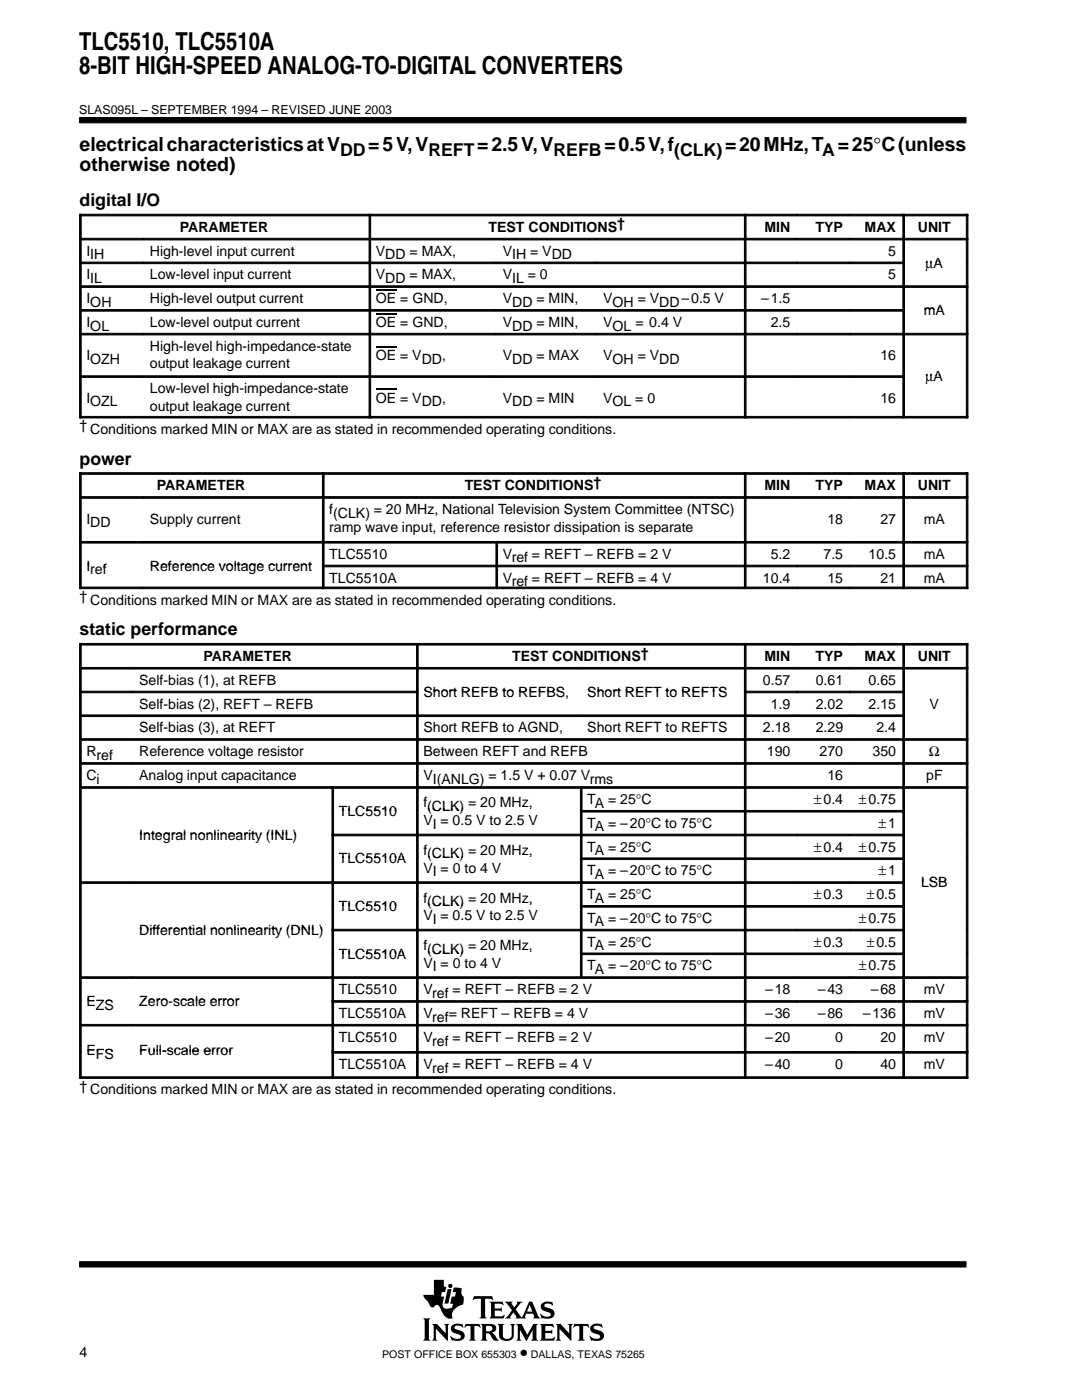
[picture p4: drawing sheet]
<svg xmlns="http://www.w3.org/2000/svg" width="216mm" height="279mm" viewBox="0 0 216 279" stroke-linecap="round" stroke-linejoin="round" font-family="sans-serif">
<g fill="#000" stroke="#000" stroke-width=".2">
<path d="M15.9 23.5h176.9v1h-176.9z" fill-rule="evenodd"/>
<path d="M15.9 251.8h176.9v1.1h-176.9z" fill-rule="evenodd"/>
</g>
<g fill="#000">
<path d="M89.3 257.3h.8l-.6 2.9h-.8z"/>
<path d="M84.4 263.1h1.5l-.3 .4v3.7l.3 .4h-1.5l.3-.6v-3.4z" fill-rule="evenodd"/>
<path d="M86.2 264.2h1l1.7 1.9v-1.5l-.3-.4h1.1l-.3 .4v3l-2.4-2.4v2l.3 .4h-1.1l.3-.6v-2.3z" fill-rule="evenodd"/>
<path d="M86.6 255.4h2v1.3l.4 .2-.2 1h-.6l-.2 .9h.6l-.2 1.1a1.11 1.11 0 0 0 .3 1.2l.6 .1 .9-.3 .2-.7-.5-.1 .2-1.3h.7l.2-.9h-.7l.3-1 1.5 .2v1l.1 .4 .3 .3v.9a.54 .54 0 0 1-.4 .7l-.4 .2a2.35 2.35 0 0 0-1.5 1.6v.4a.29 .29 0 0 1 .1 .3 .29 .29 0 0 1-.2 .3h-.1a2.21 2.21 0 0 1-2-1.9l-.1-.1a.68 .68 0 0 0-.5-.7 .68 .68 0 0 0-.8 .4 .88 .88 0 0 1-1.1-.9l-.8-.9-.2-.7h2.1z" fill-rule="evenodd"/>
<path d="M90.2 264.5a2.17 2.17 0 0 1 1.9-.2l.1-.1 .3 .8-.8-.4h-.7a.36 .36 0 0 0-.3 .4 .36 .36 0 0 0 .4 .3l.3 .1a1.19 1.19 0 0 1 1.3 1.5l-.1 .1a1.23 1.23 0 0 1-1.1 .6l-1.1-.1-.2 .1-.4-1h.1a1.37 1.37 0 0 0 2.1 .3 .6 .6 0 0 0-.8-.7 1.08 1.08 0 0 1-1-.5 1.08 1.08 0 0 1 0-1.1z" fill-rule="evenodd"/>
<path d="M92.9 264.2h2.8l.2 .8-.5-.4h-.6l-.1 .2v2.4l.3 .4h-1.4l.2-.3 .1-.3v-2.3l-.7-.1-.6 .4z" fill-rule="evenodd"/>
<path d="M94.6 258.7h3.6l.2 .8-.7-.3-.9 .1v3.4l.3 .4h-1.4l.3-.4v-3.4l-1-.1-.7 .3z" fill-rule="evenodd"/>
<path d="M95.9 264.2h2.1a.85 .85 0 0 1 1 .8 .85 .85 0 0 1-.9 .9l.4 .3 .7 1 .4 .2-.2 .1a1.11 1.11 0 0 1-1.4-.9l-.3-.4-.7-.1v1l.3 .5h-1.4l.3-.6v-2.3z" fill-rule="evenodd"/>
<path d="M97.7 259.8h2.6l.2 .7-.7-.3-1.1 .1v.8h1.1l.3-.2v.9l-.3-.2h-1.1v1l.1 .1h1.3l.5-.3h.1l-.2 .7h-2.8l.3-.5v-2.3z" fill-rule="evenodd"/>
<path d="M99.3 264.2h1.3l-.3 .4 .1 2.2 .2 .3 .8 .1a.73 .73 0 0 0 .7-.8v-1.8l-.3-.4h1l-.3 .4v1.9a1.56 1.56 0 0 1-1.3 1.2 1.56 1.56 0 0 1-1.5-.7l-.1-2.4z" fill-rule="evenodd"/>
<path d="M103 264.2h1.1l1.1 2.2 1.2-2.2h.9l-.3 .4v2.6l.4 .4h-1.4l.3-.4v-1.8l-1.3 2.2-1.3-2.2v1.7l.4 .5h-1.1l.3-.6v-2.3z" fill-rule="evenodd"/>
<path d="M100.7 259.8h1.6l-.2 .4 .5 .7 .6-.8-.1-.3h1.2l-.5 .3-.9 1.2 1 1.5a.22 .22 0 0 0 .3 .1 .22 .22 0 0 0 .1-.3l1.3-2.8h.6l1.2 2.9 .4 .4-1.4-.1a.24 .24 0 0 0 .2-.1 .24 .24 0 0 0 0-.3l-.2-.4h-1.4l-.3 .6 .3 .3h-2.2l.2-.3-.5-.9-.7 .9 .2 .3h-1.3l.5-.4 1-1.2z" fill-rule="evenodd"/>
<path d="M108.1 260.2l.1-.1a1.88 1.88 0 0 1 1.4-.3l.4 .1 .2-.2 .2 .8-1.1-.4a.44 .44 0 0 0-.7 .4 .44 .44 0 0 0 .6 .5 1.34 1.34 0 0 1 1.4 1.3 1.13 1.13 0 0 1-1.1 .9h-.8a.37 .37 0 0 0-.6 0l-.3-1h.1l.6 .5 .8 .1a.47 .47 0 0 0 .6-.5 .47 .47 0 0 0-.5-.4l-.2-.1a1.11 1.11 0 0 1-1.2-1.5z" fill-rule="evenodd"/>
<path d="M107.7 264.2h2.6l.2 .8-.6-.4-1.1 .1v.9h1l.4-.3v1l-.3-.3h-1.1v1.1h1.4l.5-.3-.2 .8h-2.8l.3-.6v-2.3z" fill-rule="evenodd"/>
<path d="M110.9 264.2h1l1.7 1.9v-1.5l-.3-.4h1l-.3 .4v3l-2.4-2.4v2l.3 .4h-1l.3-.4v-2.6z" fill-rule="evenodd"/>
<path d="M114.6 264.2h2.8l.2 .8-.5-.4h-.6l-.1 .2v2.4l.3 .4h-1.4l.3-.4v-2.4l-.1-.2h-.6l-.6 .4z" fill-rule="evenodd"/>
<path d="M118 264.5a2.12 2.12 0 0 1 1.9-.2l.1-.1 .3 .8-.8-.4h-.7a.35 .35 0 0 0-.3 .3 .35 .35 0 0 0 .2 .4l.5 .1a1.16 1.16 0 0 1 1.2 1.6 1.23 1.23 0 0 1-1.1 .6l-1.1-.1-.2 .1-.4-1 .9 .5 .7 .1a.47 .47 0 0 0 .6-.4 .47 .47 0 0 0-.6-.5 1.28 1.28 0 0 1-1.4-1.4z" fill-rule="evenodd"/>
<circle cx="89.9" cy="256.6" r=".43"/>
</g>
<g fill="#fff">
<path d="M105.7 260.4l.5 1.4h-1z"/>
<path d="M97 264.7l.6-.1a.56 .56 0 0 1 .7 .5 .56 .56 0 0 1-.7 .6h-.6z" fill-rule="evenodd"/>
</g>
<g fill="#000" stroke="#000" stroke-width=".2">
<path d="M15.9 42.8h.3v4.7h-.3z" fill-rule="evenodd"/>
<path d="M15.9 42.8h57.7v.3h-57.7z" fill-rule="evenodd"/>
<path d="M15.9 47.6h.3v4.7h-.3z" fill-rule="evenodd"/>
<path d="M15.9 47.6h12.6v.3h-12.6z" fill-rule="evenodd"/>
<path d="M15.9 52.3h.3v4.7h-.3z" fill-rule="evenodd"/>
<path d="M15.9 52.3h12.6v.3h-12.6z" fill-rule="evenodd"/>
<path d="M15.9 57h.3v4.8h-.3z" fill-rule="evenodd"/>
<path d="M15.9 57h12.6v.4h-12.6z" fill-rule="evenodd"/>
<path d="M28.5 47.6h45.1v.3h-45.1z" fill-rule="evenodd"/>
<path d="M28.5 52.3h45.1v.3h-45.1z" fill-rule="evenodd"/>
<path d="M28.5 57h45.1v.4h-45.1z" fill-rule="evenodd"/>
<path d="M73.6 42.8h.4v4.7h-.4z" fill-rule="evenodd"/>
<path d="M73.6 42.8h74.9v.3h-74.9z" fill-rule="evenodd"/>
<path d="M73.6 47.6h.4v4.7h-.4z" fill-rule="evenodd"/>
<path d="M73.6 47.6h25.3v.3h-25.3z" fill-rule="evenodd"/>
<path d="M73.6 52.3h.4v4.7h-.4z" fill-rule="evenodd"/>
<path d="M73.6 52.3h25.3v.3h-25.3z" fill-rule="evenodd"/>
<path d="M73.6 57h.4v4.8h-.4z" fill-rule="evenodd"/>
<path d="M73.6 57h25.3v.4h-25.3z" fill-rule="evenodd"/>
<path d="M99 47.6h20v.3h-20z" fill-rule="evenodd"/>
<path d="M99 52.3h20v.3h-20z" fill-rule="evenodd"/>
<path d="M99 57h20v.4h-20z" fill-rule="evenodd"/>
<path d="M119 47.6h29.5v.3h-29.5z" fill-rule="evenodd"/>
<path d="M119 52.3h29.5v.3h-29.5z" fill-rule="evenodd"/>
<path d="M119 57h29.5v.4h-29.5z" fill-rule="evenodd"/>
<path d="M148.5 42.8h.4v4.7h-.4z" fill-rule="evenodd"/>
<path d="M148.5 42.8h10.5v.3h-10.5z" fill-rule="evenodd"/>
<path d="M148.5 47.6h.4v4.7h-.4z" fill-rule="evenodd"/>
<path d="M148.5 47.6h10.5v.3h-10.5z" fill-rule="evenodd"/>
<path d="M148.5 52.3h.4v4.7h-.4z" fill-rule="evenodd"/>
<path d="M148.5 52.3h10.5v.3h-10.5z" fill-rule="evenodd"/>
<path d="M148.5 57h.4v4.8h-.4z" fill-rule="evenodd"/>
<path d="M148.5 57h10.5v.4h-10.5z" fill-rule="evenodd"/>
<path d="M159.1 42.8h10.5v.3h-10.5z" fill-rule="evenodd"/>
<path d="M159.1 47.6h10.5v.3h-10.5z" fill-rule="evenodd"/>
<path d="M159.1 52.3h10.5v.3h-10.5z" fill-rule="evenodd"/>
<path d="M159.1 57h10.5v.4h-10.5z" fill-rule="evenodd"/>
<path d="M169.6 42.8h10.5v.3h-10.5z" fill-rule="evenodd"/>
<path d="M169.6 47.6h10.5v.3h-10.5z" fill-rule="evenodd"/>
<path d="M169.6 52.3h10.5v.3h-10.5z" fill-rule="evenodd"/>
<path d="M169.6 57h10.5v.4h-10.5z" fill-rule="evenodd"/>
<path d="M180.2 42.8h.3v4.7h-.3z" fill-rule="evenodd"/>
<path d="M180.2 42.8h12.9v.3h-12.9z" fill-rule="evenodd"/>
<path d="M180.2 47.6h.3v4.7h-.3z" fill-rule="evenodd"/>
<path d="M180.2 47.6h12.9v.3h-12.9z" fill-rule="evenodd"/>
<path d="M180.2 52.3h.3v4.7h-.3z" fill-rule="evenodd"/>
<path d="M180.2 57h.3v4.8h-.3z" fill-rule="evenodd"/>
<path d="M180.2 57h12.9v.4h-12.9z" fill-rule="evenodd"/>
<path d="M192.8 42.8h.3v4.7h-.3z" fill-rule="evenodd"/>
<path d="M192.8 47.6h.3v4.7h-.3z" fill-rule="evenodd"/>
<path d="M192.8 52.3h.3v4.7h-.3z" fill-rule="evenodd"/>
<path d="M192.8 57h.3v4.8h-.3z" fill-rule="evenodd"/>
<path d="M15.9 61.8h.3v4.7h-.3z" fill-rule="evenodd"/>
<path d="M15.9 61.8h12.6v.3h-12.6z" fill-rule="evenodd"/>
<path d="M15.9 66.5h.3v8.5h-.3z" fill-rule="evenodd"/>
<path d="M15.9 66.5h12.6v.3h-12.6z" fill-rule="evenodd"/>
<path d="M15.9 75h.3v8.4h-.3z" fill-rule="evenodd"/>
<path d="M15.9 75h12.6v.3h-12.6z" fill-rule="evenodd"/>
<path d="M28.5 61.8h45.1v.3h-45.1z" fill-rule="evenodd"/>
<path d="M28.5 66.5h45.1v.3h-45.1z" fill-rule="evenodd"/>
<path d="M28.5 75h45.1v.3h-45.1z" fill-rule="evenodd"/>
<path d="M73.6 61.8h.4v4.7h-.4z" fill-rule="evenodd"/>
<path d="M73.6 61.8h25.3v.3h-25.3z" fill-rule="evenodd"/>
<path d="M73.6 66.5h.4v8.5h-.4z" fill-rule="evenodd"/>
<path d="M73.6 66.5h25.3v.3h-25.3z" fill-rule="evenodd"/>
<path d="M73.6 75h.4v8.4h-.4z" fill-rule="evenodd"/>
<path d="M73.6 75h25.3v.3h-25.3z" fill-rule="evenodd"/>
<path d="M99 61.8h20v.3h-20z" fill-rule="evenodd"/>
<path d="M99 66.5h20v.3h-20z" fill-rule="evenodd"/>
<path d="M99 75h20v.3h-20z" fill-rule="evenodd"/>
<path d="M119 61.8h29.5v.3h-29.5z" fill-rule="evenodd"/>
<path d="M119 66.5h29.5v.3h-29.5z" fill-rule="evenodd"/>
<path d="M119 75h29.5v.3h-29.5z" fill-rule="evenodd"/>
<path d="M148.5 61.8h.4v4.7h-.4z" fill-rule="evenodd"/>
<path d="M148.5 61.8h10.5v.3h-10.5z" fill-rule="evenodd"/>
<path d="M148.5 66.5h.4v8.5h-.4z" fill-rule="evenodd"/>
<path d="M148.5 66.5h10.5v.3h-10.5z" fill-rule="evenodd"/>
<path d="M148.5 75h.4v8.4h-.4z" fill-rule="evenodd"/>
<path d="M148.5 75h10.5v.3h-10.5z" fill-rule="evenodd"/>
<path d="M159.1 61.8h10.5v.3h-10.5z" fill-rule="evenodd"/>
<path d="M159.1 66.5h10.5v.3h-10.5z" fill-rule="evenodd"/>
<path d="M159.1 75h10.5v.3h-10.5z" fill-rule="evenodd"/>
<path d="M169.6 61.8h10.5v.3h-10.5z" fill-rule="evenodd"/>
<path d="M169.6 66.5h10.5v.3h-10.5z" fill-rule="evenodd"/>
<path d="M169.6 75h10.5v.3h-10.5z" fill-rule="evenodd"/>
<path d="M180.2 61.8h.3v4.7h-.3z" fill-rule="evenodd"/>
<path d="M180.2 66.5h.3v8.5h-.3z" fill-rule="evenodd"/>
<path d="M180.2 66.5h12.9v.3h-12.9z" fill-rule="evenodd"/>
<path d="M180.2 75h.3v8.4h-.3z" fill-rule="evenodd"/>
<path d="M192.8 61.8h.3v4.7h-.3z" fill-rule="evenodd"/>
<path d="M192.8 66.5h.3v8.5h-.3z" fill-rule="evenodd"/>
<path d="M192.8 75h.3v8.4h-.3z" fill-rule="evenodd"/>
<path d="M15.9 83.1h12.6v.3h-12.6z" fill-rule="evenodd"/>
<path d="M15.9 94.3h.3v4.8h-.3z" fill-rule="evenodd"/>
<path d="M15.9 94.3h48.4v.4h-48.4z" fill-rule="evenodd"/>
<path d="M15.9 99.1h.3v8.9h-.3z" fill-rule="evenodd"/>
<path d="M15.9 99.1h12.6v.3h-12.6z" fill-rule="evenodd"/>
<path d="M28.5 83.1h45.1v.3h-45.1z" fill-rule="evenodd"/>
<path d="M28.5 99.1h35.8v.3h-35.8z" fill-rule="evenodd"/>
<path d="M64.3 94.3h.4v4.8h-.4z" fill-rule="evenodd"/>
<path d="M64.3 94.3h84.2v.4h-84.2z" fill-rule="evenodd"/>
<path d="M64.3 99.1h.4v8.9h-.4z" fill-rule="evenodd"/>
<path d="M64.3 99.1h84.2v.3h-84.2z" fill-rule="evenodd"/>
<path d="M73.6 83.1h25.3v.3h-25.3z" fill-rule="evenodd"/>
<path d="M99 83.1h20v.3h-20z" fill-rule="evenodd"/>
<path d="M119 83.1h29.5v.3h-29.5z" fill-rule="evenodd"/>
<path d="M148.5 83.1h10.5v.3h-10.5z" fill-rule="evenodd"/>
<path d="M148.5 94.3h.4v4.8h-.4z" fill-rule="evenodd"/>
<path d="M148.5 94.3h10.5v.4h-10.5z" fill-rule="evenodd"/>
<path d="M148.5 99.1h.4v8.9h-.4z" fill-rule="evenodd"/>
<path d="M148.5 99.1h10.5v.3h-10.5z" fill-rule="evenodd"/>
<path d="M159.1 83.1h10.5v.3h-10.5z" fill-rule="evenodd"/>
<path d="M159.1 94.3h10.5v.4h-10.5z" fill-rule="evenodd"/>
<path d="M159.1 99.1h10.5v.3h-10.5z" fill-rule="evenodd"/>
<path d="M169.6 83.1h10.5v.3h-10.5z" fill-rule="evenodd"/>
<path d="M169.6 94.3h10.5v.4h-10.5z" fill-rule="evenodd"/>
<path d="M169.6 99.1h10.5v.3h-10.5z" fill-rule="evenodd"/>
<path d="M180.2 83.1h12.9v.3h-12.9z" fill-rule="evenodd"/>
<path d="M180.2 94.3h.3v4.8h-.3z" fill-rule="evenodd"/>
<path d="M180.2 94.3h12.9v.4h-12.9z" fill-rule="evenodd"/>
<path d="M180.2 99.1h.3v8.9h-.3z" fill-rule="evenodd"/>
<path d="M180.2 99.1h12.9v.3h-12.9z" fill-rule="evenodd"/>
<path d="M192.8 94.3h.3v4.8h-.3z" fill-rule="evenodd"/>
<path d="M192.8 99.1h.3v8.9h-.3z" fill-rule="evenodd"/>
<path d="M15.9 108.1h.3v4.7h-.3z" fill-rule="evenodd"/>
<path d="M15.9 108.1h12.6v.3h-12.6z" fill-rule="evenodd"/>
<path d="M15.9 112.8h.3v4.7h-.3z" fill-rule="evenodd"/>
<path d="M15.9 117.2h12.6v.3h-12.6z" fill-rule="evenodd"/>
<path d="M28.5 108.1h35.8v.3h-35.8z" fill-rule="evenodd"/>
<path d="M28.5 117.2h35.8v.3h-35.8z" fill-rule="evenodd"/>
<path d="M64.3 108.1h.4v4.7h-.4z" fill-rule="evenodd"/>
<path d="M64.3 108.1h34.6v.3h-34.6z" fill-rule="evenodd"/>
<path d="M64.3 112.8h.4v4.7h-.4z" fill-rule="evenodd"/>
<path d="M64.3 112.8h34.6v.3h-34.6z" fill-rule="evenodd"/>
<path d="M64.3 117.2h34.6v.3h-34.6z" fill-rule="evenodd"/>
<path d="M99 108.1h.3v4.7h-.3z" fill-rule="evenodd"/>
<path d="M99 108.1h49.5v.3h-49.5z" fill-rule="evenodd"/>
<path d="M99 112.8h.3v4.7h-.3z" fill-rule="evenodd"/>
<path d="M99 112.8h49.5v.3h-49.5z" fill-rule="evenodd"/>
<path d="M99 117.2h49.5v.3h-49.5z" fill-rule="evenodd"/>
<path d="M148.5 108.1h.4v4.7h-.4z" fill-rule="evenodd"/>
<path d="M148.5 108.1h10.5v.3h-10.5z" fill-rule="evenodd"/>
<path d="M148.5 112.8h.4v4.7h-.4z" fill-rule="evenodd"/>
<path d="M148.5 112.8h10.5v.3h-10.5z" fill-rule="evenodd"/>
<path d="M148.5 117.2h10.5v.3h-10.5z" fill-rule="evenodd"/>
<path d="M159.1 108.1h10.5v.3h-10.5z" fill-rule="evenodd"/>
<path d="M159.1 112.8h10.5v.3h-10.5z" fill-rule="evenodd"/>
<path d="M159.1 117.2h10.5v.3h-10.5z" fill-rule="evenodd"/>
<path d="M169.6 108.1h10.5v.3h-10.5z" fill-rule="evenodd"/>
<path d="M169.6 112.8h10.5v.3h-10.5z" fill-rule="evenodd"/>
<path d="M169.6 117.2h10.5v.3h-10.5z" fill-rule="evenodd"/>
<path d="M180.2 108.1h.3v4.7h-.3z" fill-rule="evenodd"/>
<path d="M180.2 108.1h12.9v.3h-12.9z" fill-rule="evenodd"/>
<path d="M180.2 112.8h.3v4.7h-.3z" fill-rule="evenodd"/>
<path d="M180.2 112.8h12.9v.3h-12.9z" fill-rule="evenodd"/>
<path d="M180.2 117.2h12.9v.3h-12.9z" fill-rule="evenodd"/>
<path d="M192.8 108.1h.3v4.7h-.3z" fill-rule="evenodd"/>
<path d="M192.8 112.8h.3v4.7h-.3z" fill-rule="evenodd"/>
<path d="M15.9 128.4h.3v4.8h-.3z" fill-rule="evenodd"/>
<path d="M15.9 128.4h67.2v.3h-67.2z" fill-rule="evenodd"/>
<path d="M15.9 133.2h.3v4.7h-.3z" fill-rule="evenodd"/>
<path d="M15.9 133.2h10.5v.3h-10.5z" fill-rule="evenodd"/>
<path d="M15.9 137.9h.3v4.8h-.3z" fill-rule="evenodd"/>
<path d="M15.9 137.9h10.5v.4h-10.5z" fill-rule="evenodd"/>
<path d="M26.4 133.2h56.7v.3h-56.7z" fill-rule="evenodd"/>
<path d="M26.4 137.9h56.7v.4h-56.7z" fill-rule="evenodd"/>
<path d="M83.1 128.4h.3v4.8h-.3z" fill-rule="evenodd"/>
<path d="M83.1 128.4h65.4v.3h-65.4z" fill-rule="evenodd"/>
<path d="M83.1 133.2h.3v4.7h-.3z" fill-rule="evenodd"/>
<path d="M83.1 133.2h32.7v.3h-32.7z" fill-rule="evenodd"/>
<path d="M83.1 137.9h.3v4.8h-.3z" fill-rule="evenodd"/>
<path d="M115.8 133.2h32.7v.3h-32.7z" fill-rule="evenodd"/>
<path d="M148.5 128.4h.4v4.8h-.4z" fill-rule="evenodd"/>
<path d="M148.5 128.4h10.5v.3h-10.5z" fill-rule="evenodd"/>
<path d="M148.5 133.2h.4v4.7h-.4z" fill-rule="evenodd"/>
<path d="M148.5 133.2h10.5v.3h-10.5z" fill-rule="evenodd"/>
<path d="M148.5 137.9h.4v4.8h-.4z" fill-rule="evenodd"/>
<path d="M148.5 137.9h10.5v.4h-10.5z" fill-rule="evenodd"/>
<path d="M159.1 128.4h10.5v.3h-10.5z" fill-rule="evenodd"/>
<path d="M159.1 133.2h10.5v.3h-10.5z" fill-rule="evenodd"/>
<path d="M159.1 137.9h10.5v.4h-10.5z" fill-rule="evenodd"/>
<path d="M169.6 128.4h10.5v.3h-10.5z" fill-rule="evenodd"/>
<path d="M169.6 133.2h10.5v.3h-10.5z" fill-rule="evenodd"/>
<path d="M169.6 137.9h10.5v.4h-10.5z" fill-rule="evenodd"/>
<path d="M180.2 128.4h.3v4.8h-.3z" fill-rule="evenodd"/>
<path d="M180.2 128.4h12.9v.3h-12.9z" fill-rule="evenodd"/>
<path d="M180.2 133.2h.3v4.7h-.3z" fill-rule="evenodd"/>
<path d="M180.2 133.2h12.9v.3h-12.9z" fill-rule="evenodd"/>
<path d="M180.2 137.9h.3v4.8h-.3z" fill-rule="evenodd"/>
<path d="M192.8 128.4h.3v4.8h-.3z" fill-rule="evenodd"/>
<path d="M192.8 133.2h.3v4.7h-.3z" fill-rule="evenodd"/>
<path d="M192.8 137.9h.3v4.8h-.3z" fill-rule="evenodd"/>
<path d="M15.9 142.7h.3v4.7h-.3z" fill-rule="evenodd"/>
<path d="M15.9 142.7h10.5v.3h-10.5z" fill-rule="evenodd"/>
<path d="M15.9 147.4h.3v4.8h-.3z" fill-rule="evenodd"/>
<path d="M15.9 147.4h10.5v.3h-10.5z" fill-rule="evenodd"/>
<path d="M15.9 152.2h.3v4.8h-.3z" fill-rule="evenodd"/>
<path d="M15.9 152.2h10.5v.3h-10.5z" fill-rule="evenodd"/>
<path d="M15.9 157h.3v4.7h-.3z" fill-rule="evenodd"/>
<path d="M15.9 157h10.5v.3h-10.5z" fill-rule="evenodd"/>
<path d="M26.4 142.7h56.7v.3h-56.7z" fill-rule="evenodd"/>
<path d="M26.4 147.4h56.7v.3h-56.7z" fill-rule="evenodd"/>
<path d="M26.4 152.2h56.7v.3h-56.7z" fill-rule="evenodd"/>
<path d="M26.4 157h39.8v.3h-39.8z" fill-rule="evenodd"/>
<path d="M66.2 157h.4v4.7h-.4z" fill-rule="evenodd"/>
<path d="M66.2 157h16.9v.3h-16.9z" fill-rule="evenodd"/>
<path d="M83.1 142.7h.3v4.7h-.3z" fill-rule="evenodd"/>
<path d="M83.1 142.7h32.7v.3h-32.7z" fill-rule="evenodd"/>
<path d="M83.1 147.4h.3v4.8h-.3z" fill-rule="evenodd"/>
<path d="M83.1 147.4h65.4v.3h-65.4z" fill-rule="evenodd"/>
<path d="M83.1 152.2h.3v4.8h-.3z" fill-rule="evenodd"/>
<path d="M83.1 152.2h65.4v.3h-65.4z" fill-rule="evenodd"/>
<path d="M83.1 157h.3v4.7h-.3z" fill-rule="evenodd"/>
<path d="M83.1 157h32.7v.3h-32.7z" fill-rule="evenodd"/>
<path d="M115.8 142.7h32.7v.3h-32.7z" fill-rule="evenodd"/>
<path d="M115.8 157h.3v4.7h-.3z" fill-rule="evenodd"/>
<path d="M115.8 157h32.7v.3h-32.7z" fill-rule="evenodd"/>
<path d="M148.5 142.7h.4v4.7h-.4z" fill-rule="evenodd"/>
<path d="M148.5 142.7h10.5v.3h-10.5z" fill-rule="evenodd"/>
<path d="M148.5 147.4h.4v4.8h-.4z" fill-rule="evenodd"/>
<path d="M148.5 147.4h10.5v.3h-10.5z" fill-rule="evenodd"/>
<path d="M148.5 152.2h.4v4.8h-.4z" fill-rule="evenodd"/>
<path d="M148.5 152.2h10.5v.3h-10.5z" fill-rule="evenodd"/>
<path d="M148.5 157h.4v4.7h-.4z" fill-rule="evenodd"/>
<path d="M148.5 157h10.5v.3h-10.5z" fill-rule="evenodd"/>
<path d="M159.1 142.7h10.5v.3h-10.5z" fill-rule="evenodd"/>
<path d="M159.1 147.4h10.5v.3h-10.5z" fill-rule="evenodd"/>
<path d="M159.1 152.2h10.5v.3h-10.5z" fill-rule="evenodd"/>
<path d="M159.1 157h10.5v.3h-10.5z" fill-rule="evenodd"/>
<path d="M169.6 142.7h10.5v.3h-10.5z" fill-rule="evenodd"/>
<path d="M169.6 147.4h10.5v.3h-10.5z" fill-rule="evenodd"/>
<path d="M169.6 152.2h10.5v.3h-10.5z" fill-rule="evenodd"/>
<path d="M169.6 157h10.5v.3h-10.5z" fill-rule="evenodd"/>
<path d="M180.2 142.7h.3v4.7h-.3z" fill-rule="evenodd"/>
<path d="M180.2 147.4h.3v4.8h-.3z" fill-rule="evenodd"/>
<path d="M180.2 147.4h12.9v.3h-12.9z" fill-rule="evenodd"/>
<path d="M180.2 152.2h.3v4.8h-.3z" fill-rule="evenodd"/>
<path d="M180.2 152.2h12.9v.3h-12.9z" fill-rule="evenodd"/>
<path d="M180.2 157h.3v4.7h-.3z" fill-rule="evenodd"/>
<path d="M180.2 157h12.9v.3h-12.9z" fill-rule="evenodd"/>
<path d="M192.8 142.7h.3v4.7h-.3z" fill-rule="evenodd"/>
<path d="M192.8 147.4h.3v4.8h-.3z" fill-rule="evenodd"/>
<path d="M192.8 152.2h.3v4.8h-.3z" fill-rule="evenodd"/>
<path d="M192.8 157h.3v4.7h-.3z" fill-rule="evenodd"/>
<path d="M15.9 161.7h.3v4.8h-.3z" fill-rule="evenodd"/>
<path d="M15.9 166.5h.3v4.7h-.3z" fill-rule="evenodd"/>
<path d="M15.9 171.2h.3v4.8h-.3z" fill-rule="evenodd"/>
<path d="M15.9 176h.3v4.7h-.3z" fill-rule="evenodd"/>
<path d="M15.9 176h10.5v.3h-10.5z" fill-rule="evenodd"/>
<path d="M26.4 176h39.8v.3h-39.8z" fill-rule="evenodd"/>
<path d="M66.2 161.7h.4v4.8h-.4z" fill-rule="evenodd"/>
<path d="M66.2 166.5h.4v4.7h-.4z" fill-rule="evenodd"/>
<path d="M66.2 166.5h16.9v.3h-16.9z" fill-rule="evenodd"/>
<path d="M66.2 171.2h.4v4.8h-.4z" fill-rule="evenodd"/>
<path d="M66.2 176h.4v4.7h-.4z" fill-rule="evenodd"/>
<path d="M66.2 176h16.9v.3h-16.9z" fill-rule="evenodd"/>
<path d="M83.1 161.7h.3v4.8h-.3z" fill-rule="evenodd"/>
<path d="M83.1 166.5h.3v4.7h-.3z" fill-rule="evenodd"/>
<path d="M83.1 166.5h32.7v.3h-32.7z" fill-rule="evenodd"/>
<path d="M83.1 171.2h.3v4.8h-.3z" fill-rule="evenodd"/>
<path d="M83.1 176h.3v4.7h-.3z" fill-rule="evenodd"/>
<path d="M83.1 176h32.7v.3h-32.7z" fill-rule="evenodd"/>
<path d="M115.8 161.7h.3v4.8h-.3z" fill-rule="evenodd"/>
<path d="M115.8 161.7h32.7v.4h-32.7z" fill-rule="evenodd"/>
<path d="M115.8 166.5h.3v4.7h-.3z" fill-rule="evenodd"/>
<path d="M115.8 166.5h32.7v.3h-32.7z" fill-rule="evenodd"/>
<path d="M115.8 171.2h.3v4.8h-.3z" fill-rule="evenodd"/>
<path d="M115.8 171.2h32.7v.3h-32.7z" fill-rule="evenodd"/>
<path d="M115.8 176h.3v4.7h-.3z" fill-rule="evenodd"/>
<path d="M115.8 176h32.7v.3h-32.7z" fill-rule="evenodd"/>
<path d="M148.5 161.7h.4v4.8h-.4z" fill-rule="evenodd"/>
<path d="M148.5 161.7h10.5v.4h-10.5z" fill-rule="evenodd"/>
<path d="M148.5 166.5h.4v4.7h-.4z" fill-rule="evenodd"/>
<path d="M148.5 166.5h10.5v.3h-10.5z" fill-rule="evenodd"/>
<path d="M148.5 171.2h.4v4.8h-.4z" fill-rule="evenodd"/>
<path d="M148.5 171.2h10.5v.3h-10.5z" fill-rule="evenodd"/>
<path d="M148.5 176h.4v4.7h-.4z" fill-rule="evenodd"/>
<path d="M148.5 176h10.5v.3h-10.5z" fill-rule="evenodd"/>
<path d="M159.1 161.7h10.5v.4h-10.5z" fill-rule="evenodd"/>
<path d="M159.1 166.5h10.5v.3h-10.5z" fill-rule="evenodd"/>
<path d="M159.1 171.2h10.5v.3h-10.5z" fill-rule="evenodd"/>
<path d="M159.1 176h10.5v.3h-10.5z" fill-rule="evenodd"/>
<path d="M169.6 161.7h10.5v.4h-10.5z" fill-rule="evenodd"/>
<path d="M169.6 166.5h10.5v.3h-10.5z" fill-rule="evenodd"/>
<path d="M169.6 171.2h10.5v.3h-10.5z" fill-rule="evenodd"/>
<path d="M169.6 176h10.5v.3h-10.5z" fill-rule="evenodd"/>
<path d="M180.2 161.7h.3v4.8h-.3z" fill-rule="evenodd"/>
<path d="M180.2 166.5h.3v4.7h-.3z" fill-rule="evenodd"/>
<path d="M180.2 171.2h.3v4.8h-.3z" fill-rule="evenodd"/>
<path d="M180.2 176h.3v4.7h-.3z" fill-rule="evenodd"/>
<path d="M192.8 161.7h.3v4.8h-.3z" fill-rule="evenodd"/>
<path d="M192.8 166.5h.3v4.7h-.3z" fill-rule="evenodd"/>
<path d="M192.8 171.2h.3v4.8h-.3z" fill-rule="evenodd"/>
<path d="M192.8 176h.3v4.7h-.3z" fill-rule="evenodd"/>
<path d="M15.9 180.7h.3v4.7h-.3z" fill-rule="evenodd"/>
<path d="M15.9 185.5h.3v4.7h-.3z" fill-rule="evenodd"/>
<path d="M15.9 190.2h.3v4.7h-.3z" fill-rule="evenodd"/>
<path d="M15.9 194.9h.3v4.8h-.3z" fill-rule="evenodd"/>
<path d="M15.9 194.9h10.5v.4h-10.5z" fill-rule="evenodd"/>
<path d="M15.9 199.7h.3v4.7h-.3z" fill-rule="evenodd"/>
<path d="M26.4 194.9h39.8v.4h-39.8z" fill-rule="evenodd"/>
<path d="M66.2 180.7h.4v4.7h-.4z" fill-rule="evenodd"/>
<path d="M66.2 185.5h.4v4.7h-.4z" fill-rule="evenodd"/>
<path d="M66.2 185.5h16.9v.3h-16.9z" fill-rule="evenodd"/>
<path d="M66.2 190.2h.4v4.7h-.4z" fill-rule="evenodd"/>
<path d="M66.2 194.9h.4v4.8h-.4z" fill-rule="evenodd"/>
<path d="M66.2 194.9h16.9v.4h-16.9z" fill-rule="evenodd"/>
<path d="M66.2 199.7h.4v4.7h-.4z" fill-rule="evenodd"/>
<path d="M66.2 199.7h16.9v.3h-16.9z" fill-rule="evenodd"/>
<path d="M83.1 180.7h.3v4.7h-.3z" fill-rule="evenodd"/>
<path d="M83.1 185.5h.3v4.7h-.3z" fill-rule="evenodd"/>
<path d="M83.1 185.5h32.7v.3h-32.7z" fill-rule="evenodd"/>
<path d="M83.1 190.2h.3v4.7h-.3z" fill-rule="evenodd"/>
<path d="M83.1 194.9h.3v4.8h-.3z" fill-rule="evenodd"/>
<path d="M83.1 194.9h65.4v.4h-65.4z" fill-rule="evenodd"/>
<path d="M83.1 199.7h.3v4.7h-.3z" fill-rule="evenodd"/>
<path d="M83.1 199.7h65.4v.3h-65.4z" fill-rule="evenodd"/>
<path d="M115.8 180.7h.3v4.7h-.3z" fill-rule="evenodd"/>
<path d="M115.8 180.7h32.7v.3h-32.7z" fill-rule="evenodd"/>
<path d="M115.8 185.5h.3v4.7h-.3z" fill-rule="evenodd"/>
<path d="M115.8 185.5h32.7v.3h-32.7z" fill-rule="evenodd"/>
<path d="M115.8 190.2h.3v4.7h-.3z" fill-rule="evenodd"/>
<path d="M115.8 190.2h32.7v.3h-32.7z" fill-rule="evenodd"/>
<path d="M148.5 180.7h.4v4.7h-.4z" fill-rule="evenodd"/>
<path d="M148.5 180.7h10.5v.3h-10.5z" fill-rule="evenodd"/>
<path d="M148.5 185.5h.4v4.7h-.4z" fill-rule="evenodd"/>
<path d="M148.5 185.5h10.5v.3h-10.5z" fill-rule="evenodd"/>
<path d="M148.5 190.2h.4v4.7h-.4z" fill-rule="evenodd"/>
<path d="M148.5 190.2h10.5v.3h-10.5z" fill-rule="evenodd"/>
<path d="M148.5 194.9h.4v4.8h-.4z" fill-rule="evenodd"/>
<path d="M148.5 194.9h10.5v.4h-10.5z" fill-rule="evenodd"/>
<path d="M148.5 199.7h.4v4.7h-.4z" fill-rule="evenodd"/>
<path d="M148.5 199.7h10.5v.3h-10.5z" fill-rule="evenodd"/>
<path d="M159.1 180.7h10.5v.3h-10.5z" fill-rule="evenodd"/>
<path d="M159.1 185.5h10.5v.3h-10.5z" fill-rule="evenodd"/>
<path d="M159.1 190.2h10.5v.3h-10.5z" fill-rule="evenodd"/>
<path d="M159.1 194.9h10.5v.4h-10.5z" fill-rule="evenodd"/>
<path d="M159.1 199.7h10.5v.3h-10.5z" fill-rule="evenodd"/>
<path d="M169.6 180.7h10.5v.3h-10.5z" fill-rule="evenodd"/>
<path d="M169.6 185.5h10.5v.3h-10.5z" fill-rule="evenodd"/>
<path d="M169.6 190.2h10.5v.3h-10.5z" fill-rule="evenodd"/>
<path d="M169.6 194.9h10.5v.4h-10.5z" fill-rule="evenodd"/>
<path d="M169.6 199.7h10.5v.3h-10.5z" fill-rule="evenodd"/>
<path d="M180.2 180.7h.3v4.7h-.3z" fill-rule="evenodd"/>
<path d="M180.2 185.5h.3v4.7h-.3z" fill-rule="evenodd"/>
<path d="M180.2 190.2h.3v4.7h-.3z" fill-rule="evenodd"/>
<path d="M180.2 194.9h.3v4.8h-.3z" fill-rule="evenodd"/>
<path d="M180.2 194.9h12.9v.4h-12.9z" fill-rule="evenodd"/>
<path d="M180.2 199.7h.3v4.7h-.3z" fill-rule="evenodd"/>
<path d="M180.2 199.7h12.9v.3h-12.9z" fill-rule="evenodd"/>
<path d="M192.8 180.7h.3v4.7h-.3z" fill-rule="evenodd"/>
<path d="M192.8 185.5h.3v4.7h-.3z" fill-rule="evenodd"/>
<path d="M192.8 190.2h.3v4.7h-.3z" fill-rule="evenodd"/>
<path d="M192.8 194.9h.3v4.8h-.3z" fill-rule="evenodd"/>
<path d="M192.8 199.7h.3v4.7h-.3z" fill-rule="evenodd"/>
<path d="M15.9 204.4h.3v5.4h-.3z" fill-rule="evenodd"/>
<path d="M15.9 204.4h10.5v.4h-10.5z" fill-rule="evenodd"/>
<path d="M15.9 209.9h.3v5.3h-.3z" fill-rule="evenodd"/>
<path d="M15.9 214.9h10.5v.3h-10.5z" fill-rule="evenodd"/>
<path d="M26.4 204.4h39.8v.4h-39.8z" fill-rule="evenodd"/>
<path d="M26.4 214.9h39.8v.3h-39.8z" fill-rule="evenodd"/>
<path d="M66.2 204.4h.4v5.4h-.4z" fill-rule="evenodd"/>
<path d="M66.2 204.4h16.9v.4h-16.9z" fill-rule="evenodd"/>
<path d="M66.2 209.9h.4v5.3h-.4z" fill-rule="evenodd"/>
<path d="M66.2 209.9h16.9v.3h-16.9z" fill-rule="evenodd"/>
<path d="M66.2 214.9h16.9v.3h-16.9z" fill-rule="evenodd"/>
<path d="M83.1 204.4h.3v5.4h-.3z" fill-rule="evenodd"/>
<path d="M83.1 204.4h65.4v.4h-65.4z" fill-rule="evenodd"/>
<path d="M83.1 209.9h.3v5.3h-.3z" fill-rule="evenodd"/>
<path d="M83.1 209.9h65.4v.3h-65.4z" fill-rule="evenodd"/>
<path d="M83.1 214.9h65.4v.3h-65.4z" fill-rule="evenodd"/>
<path d="M148.5 204.4h.4v5.4h-.4z" fill-rule="evenodd"/>
<path d="M148.5 204.4h10.5v.4h-10.5z" fill-rule="evenodd"/>
<path d="M148.5 209.9h.4v5.3h-.4z" fill-rule="evenodd"/>
<path d="M148.5 209.9h10.5v.3h-10.5z" fill-rule="evenodd"/>
<path d="M148.5 214.9h10.5v.3h-10.5z" fill-rule="evenodd"/>
<path d="M159.1 204.4h10.5v.4h-10.5z" fill-rule="evenodd"/>
<path d="M159.1 209.9h10.5v.3h-10.5z" fill-rule="evenodd"/>
<path d="M159.1 214.9h10.5v.3h-10.5z" fill-rule="evenodd"/>
<path d="M169.6 204.4h10.5v.4h-10.5z" fill-rule="evenodd"/>
<path d="M169.6 209.9h10.5v.3h-10.5z" fill-rule="evenodd"/>
<path d="M169.6 214.9h10.5v.3h-10.5z" fill-rule="evenodd"/>
<path d="M180.2 204.4h.3v5.4h-.3z" fill-rule="evenodd"/>
<path d="M180.2 204.4h12.9v.4h-12.9z" fill-rule="evenodd"/>
<path d="M180.2 209.9h.3v5.3h-.3z" fill-rule="evenodd"/>
<path d="M180.2 209.9h12.9v.3h-12.9z" fill-rule="evenodd"/>
<path d="M180.2 214.9h12.9v.3h-12.9z" fill-rule="evenodd"/>
<path d="M192.8 204.4h.3v5.4h-.3z" fill-rule="evenodd"/>
<path d="M192.8 209.9h.3v5.3h-.3z" fill-rule="evenodd"/>
</g>
<path d="M75 57.8h4.1M75 62.6h4.1M75 69.2h4.1M75 77.7h4.1" fill="none" stroke="#000" stroke-width=".36"/>
<g font-size="4.9">
<text x="15.8" y="9.9">TLC5510, TLC5510A</text>
<text x="15.8" y="14.8">8-BIT HIGH-SPEED ANALOG-TO-DIGITAL CONVERTERS</text>
</g>
<g font-size="3.9">
<text x="15.9" y="30.2">electrical characteristics at V</text>
<text x="15.9" y="34.1">otherwise noted)</text>
</g>
<g font-size="3.5">
<text x="67.9" y="31.2">DD= 5 V, VREFT= 2.5 V, VREFB= 0.5 V, f(CLK)= 20 MHz, TA= 25°C (unless</text>
<text x="15.9" y="41.2">digital I/O</text>
<text x="15.9" y="92.8">power</text>
<text x="15.9" y="126.8">static performance</text>
<text x="103.7" y="271">•</text>
</g>
<g font-size="2.8">
<text x="35.9" y="46.3">PARAMETER</text>
<text x="97.5" y="46.3">TEST CONDITIONS†</text>
<text x="152.5" y="46.3">MIN</text>
<text x="162.7" y="46.3">TYP</text>
<text x="172.5" y="46.3">MAX</text>
<text x="183.1" y="46.3">UNIT</text>
<text x="17.2" y="51">IIH</text>
<text x="29.9" y="51">High-level input current</text>
<text x="75" y="51">VDD = MAX,</text>
<text x="100.3" y="51">VIH = VDD</text>
<text x="177.2" y="51">5</text>
<text x="184.7" y="53.4">µA</text>
<text x="17.2" y="55.8">IIL</text>
<text x="29.9" y="55.8">Low-level input current</text>
<text x="75" y="55.8">VDD = MAX,</text>
<text x="100.3" y="55.8">VIL = 0</text>
<text x="177.2" y="55.8">5</text>
<text x="17.2" y="60.5">IOH</text>
<text x="17.2" y="65.3">IOL</text>
<text x="29.9" y="60.5">High-level output current</text>
<text x="29.9" y="65.3">Low-level output current</text>
<text x="75" y="60.5">OE = GND,</text>
<text x="75" y="65.3">OE = GND,</text>
<text x="100.3" y="60.5">VDD = MIN,</text>
<text x="100.3" y="65.3">VDD = MIN,</text>
<text x="120.4" y="60.5">VOH = VDD–0.5 V</text>
<text x="120.4" y="65.3">VOL = 0.4 V</text>
<text x="151.9" y="60.5">–1.5</text>
<text x="153.8" y="65.3">2.5</text>
<text x="184.3" y="62.9">mA</text>
<text x="17.2" y="71.9">IOZH</text>
<text x="29.9" y="70">High-level high-impedance-state</text>
<text x="75" y="71.9">OE = VDD,</text>
<text x="100.3" y="71.9">VDD = MAX</text>
<text x="120.4" y="71.9">VOH = VDD</text>
<text x="175.7" y="71.9">16</text>
<text x="29.9" y="73.5">output leakage current</text>
<text x="184.7" y="76.1">µA</text>
<text x="17.2" y="80.3">IOZL</text>
<text x="29.9" y="78.5">Low-level high-impedance-state</text>
<text x="29.9" y="82">output leakage current</text>
<text x="75" y="80.3">OE = VDD,</text>
<text x="100.3" y="80.3">VDD = MIN</text>
<text x="120.4" y="80.3">VOL = 0</text>
<text x="175.7" y="80.3">16</text>
<text x="15.9" y="85.9">† Conditions marked MIN or MAX are as stated in recommended operating conditions.</text>
<text x="31.3" y="97.9">PARAMETER</text>
<text x="92.7" y="97.9">TEST CONDITIONS†</text>
<text x="152.5" y="97.9">MIN</text>
<text x="162.7" y="97.9">TYP</text>
<text x="172.5" y="97.9">MAX</text>
<text x="183.1" y="97.9">UNIT</text>
<text x="17.2" y="104.5">IDD</text>
<text x="29.9" y="104.5">Supply current</text>
<text x="65.7" y="102.6">f(CLK) = 20 MHz, National Television System Committee (NTSC)</text>
<text x="65.7" y="106.2">ramp wave input, reference resistor dissipation is separate</text>
<text x="165.1" y="104.5">18</text>
<text x="175.7" y="104.5">27</text>
<text x="184.3" y="104.5">mA</text>
<text x="17.2" y="113.9">Ireff</text>
<text x="17.2" y="113.9">I</text>
<text x="29.9" y="113.9">Reference voltage current</text>
<text x="65.7" y="111.5">TLC5510</text>
<text x="100.3" y="111.5">Vref = REFT – REFB = 2 V</text>
<text x="153.8" y="111.5">5.2</text>
<text x="164.3" y="111.5">7.5</text>
<text x="173.3" y="111.5">10.5</text>
<text x="184.3" y="111.5">mA</text>
<text x="15.9" y="120">† Conditions marked MIN or MAX are as stated in recommended operating conditions.</text>
<text x="65.7" y="116.3">TLC5510A</text>
<text x="100.3" y="116.3">Vref = REFT – REFB = 4 V</text>
<text x="152.2" y="116.3">10.4</text>
<text x="165.1" y="116.3">15</text>
<text x="175.7" y="116.3">21</text>
<text x="184.3" y="116.3">mA</text>
<text x="40.6" y="131.9">PARAMETER</text>
<text x="102.2" y="131.9">TEST CONDITIONS†</text>
<text x="152.5" y="131.9">MIN</text>
<text x="162.7" y="131.9">TYP</text>
<text x="172.5" y="131.9">MAX</text>
<text x="183.1" y="131.9">UNIT</text>
<text x="27.8" y="136.7">Self-bias (1), at REFB</text>
<text x="152.2" y="136.7">0.57</text>
<text x="162.8" y="136.7">0.61</text>
<text x="173.3" y="136.7">0.65</text>
<text x="27.8" y="141.4">Self-bias (2), REFT – REFB</text>
<text x="84.5" y="139">Short REFB to REFBS</text>
<text x="84.5" y="139">Short REFB to REFBS,</text>
<text x="117.2" y="139">Short REFT to REFTS</text>
<text x="153.8" y="141.4">1.9</text>
<text x="162.8" y="141.4">2.02</text>
<text x="173.3" y="141.4">2.15</text>
<text x="185.5" y="141.4">V</text>
<text x="27.8" y="146.2">Self-bias (3), at REFT</text>
<text x="84.5" y="146.2">Short REFB to AGND,</text>
<text x="117.2" y="146.2">Short REFT to REFTS</text>
<text x="152.2" y="146.2">2.18</text>
<text x="162.8" y="146.2">2.29</text>
<text x="174.9" y="146.2">2.4</text>
<text x="17.2" y="150.9">Rref</text>
<text x="17.2" y="155.7">Ci</text>
<text x="27.8" y="150.9">Reference voltage resistor</text>
<text x="27.8" y="155.7">Analog input capacitance</text>
<text x="84.5" y="150.9">Between REFT and REFB</text>
<text x="84.5" y="155.7">VI(ANLG) = 1.5 V + 0.07 Vrms</text>
<text x="153" y="150.9">190</text>
<text x="163.5" y="150.9">270</text>
<text x="165.1" y="155.7">16</text>
<text x="174.1" y="150.9">350</text>
<text x="184.8" y="155.7">pF</text>
<text x="185.4" y="150.9">Ω</text>
<text x="84.5" y="161.1">f(CLK) = 20 MHz,,</text>
<text x="85.3" y="161.8">(CLK)</text>
<text x="117.2" y="160.5">TA = 25°C</text>
<text x="162.4" y="160.5">±0.4</text>
<text x="171.4" y="160.5">±0.75</text>
<text x="27.8" y="167.6">Integral nonlinearity (INL)</text>
<text x="67.6" y="162.8">TLC5510</text>
<text x="84.5" y="164.7">VI = 0.5 V to 2.5 V</text>
<text x="117.2" y="165.2">TA = –20°C to 75°C</text>
<text x="175.3" y="165.2">±1</text>
<text x="67.6" y="172.3">TLC5510A</text>
<text x="84.5" y="170.6">f(CLK) = 20 MHz,,</text>
<text x="85.3" y="171.3">(CLK)</text>
<text x="117.2" y="170">TA = 25°C</text>
<text x="162.4" y="170">±0.4</text>
<text x="171.4" y="170">±0.75</text>
<text x="84.5" y="174.1">VI = 0 to 4 V</text>
<text x="117.2" y="174.7">TA = –20°C to 75°C</text>
<text x="117.2" y="179.5">TA = 25°C</text>
<text x="162.4" y="179.5">±0.3</text>
<text x="173" y="179.5">±0.5</text>
<text x="175.3" y="174.7">±1</text>
<text x="183.8" y="177.1">LSB</text>
<text x="67.6" y="181.8">TLC5510</text>
<text x="84.5" y="180.1">f(CLK) = 20 MHz,,</text>
<text x="84.5" y="183.6">VI = 0.5 V to 2.5 V</text>
<text x="85.3" y="180.8">(CLK)</text>
<text x="117.2" y="184.2">TA = –20°C to 75°C</text>
<text x="171.4" y="184.2">±0.75</text>
<text x="27.8" y="186.6">Differential nonlinearity (DNL)</text>
<text x="67.6" y="191.3">TLC5510A</text>
<text x="84.5" y="189.6">f(CLK) = 20 MHz,,</text>
<text x="85.3" y="190.3">(CLK)</text>
<text x="117.2" y="188.9">TA = 25°C</text>
<text x="162.4" y="188.9">±0.3</text>
<text x="173" y="188.9">±0.5</text>
<text x="84.5" y="193.1">VI = 0 to 4 V</text>
<text x="117.2" y="193.7">TA = –20°C to 75°C</text>
<text x="171.4" y="193.7">±0.75</text>
<text x="17.2" y="200.8">EZS</text>
<text x="27.8" y="200.8">Zero scale error</text>
<text x="27.8" y="200.8">Zero-scale error</text>
<text x="67.6" y="198.4">TLC5510</text>
<text x="67.6" y="203.2">TLC5510A</text>
<text x="84.5" y="198.4">Vref = REFT – REFB = 2 V</text>
<text x="84.5" y="203.2">Vref= REFT – REFB = 4 V</text>
<text x="152.7" y="198.4">–18</text>
<text x="152.7" y="203.2">–36</text>
<text x="163.2" y="198.4">–43</text>
<text x="163.2" y="203.2">–86</text>
<text x="172.2" y="203.2">–136</text>
<text x="173.7" y="198.4">–68</text>
<text x="184.3" y="198.4">mV</text>
<text x="184.3" y="203.2">mV</text>
<text x="67.6" y="208">TLC5510</text>
<text x="84.5" y="208">Vref = REFT – REFB = 2 V</text>
<text x="152.7" y="208">–20</text>
<text x="166.7" y="208">0</text>
<text x="175.7" y="208">20</text>
<text x="184.3" y="208">mV</text>
<text x="17.2" y="210.6">EFS</text>
<text x="27.8" y="210.6">Full-scale error</text>
<text x="67.6" y="213.4">TLC5510A</text>
<text x="84.5" y="213.4">Vref = REFT – REFB = 4 V</text>
<text x="152.7" y="213.4">–40</text>
<text x="166.7" y="213.4">0</text>
<text x="175.7" y="213.4">40</text>
<text x="184.3" y="213.4">mV</text>
<text x="15.9" y="217.7">† Conditions marked MIN or MAX are as stated in recommended operating conditions.</text>
<text x="15.9" y="270.8">4</text>
</g>
<text font-size="2.5" x="15.8" y="22.7">SLAS095L – SEPTEMBER 1994 – REVISED JUNE 2003</text>
<g font-size="2.1">
<text x="76.3" y="271">POST OFFICE BOX 655303</text>
<text x="105.9" y="271">DALLAS, TEXAS 75265</text>
</g>
</svg>
